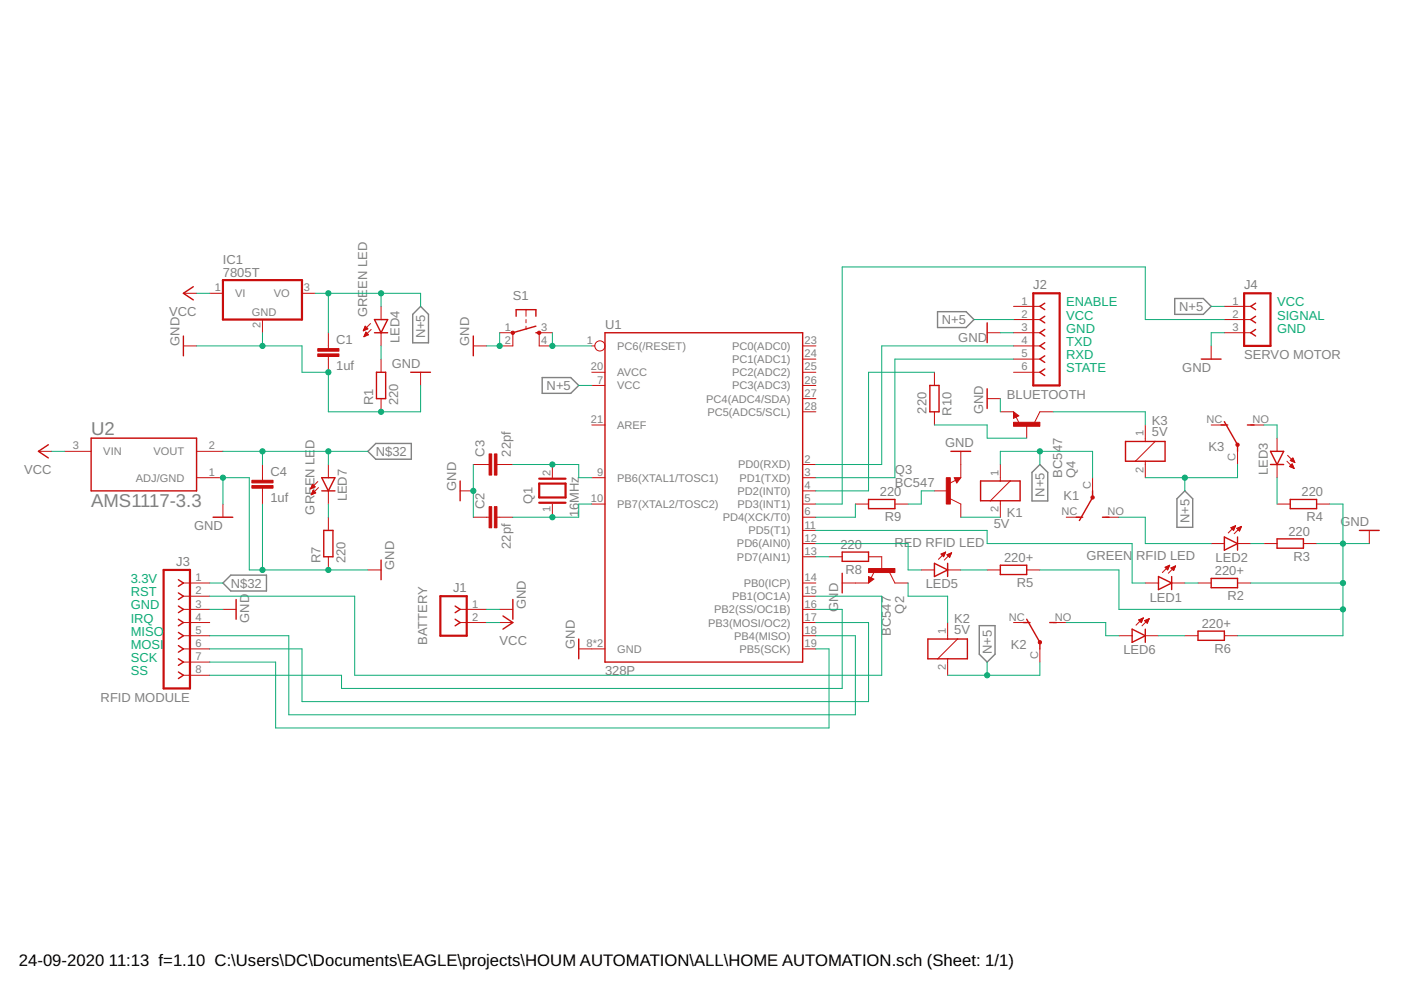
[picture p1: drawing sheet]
<svg xmlns="http://www.w3.org/2000/svg" width="297mm" height="210mm" viewBox="0 0 297 210" stroke-linecap="round" stroke-linejoin="round" font-family="sans-serif">
<path d="M89.2 65l1.6 1.7v6h-3.3v-6zM198.8 66.1h6l1.7 1.7-1.7 1.6h-6zM249.1 63.3h6l1.7 1.7-1.7 1.7h-6zM78 95.7l1.7-1.7h7.5v3.4h-7.5zM115 80.1h6l1.7 1.6-1.7 1.7h-6zM220.5 98.5l1.6 1.7v6h-3.3v-6zM249.5 105.7l1.7-1.6 1.7 1.6v6.1h-3.4zM47.3 123.6l1.6-1.7h7.6v3.4h-7.6zM207.6 132.7h3.4v6l-1.7 1.7-1.7-1.7z" fill="none" stroke="#808080" stroke-width=".3"/>
<g fill="none" stroke="#c90d0c" stroke-width=".3">
<path d="M38.9 71.2v4.2M41 60.8l-2.1 1.4 2.1 1.4M79.4 70.5h2.8M79.4 67.8h2.8l-1.4 2.7zM79.8 78.9h2v5.6h-2zM87.1 78.9h4.2M100.4 71.2v4.2M109.4 67.1v-1.4h4.2v1.4M113.6 70.5h.7M113.6 69.2l-4.9 1.3M128.3 70.5h41.9v69.9h-41.9zM209.3 68.5v4.1"/>
<path d="M221.5 64.3l-1 .7 1 .7M221.5 67.1l-1 .7 1 .7M221.5 69.8l-1 .7 1 .7M221.5 72.6l-1 .7 1 .7M221.5 75.4l-1 .7 1 .7M221.5 78.2l-1 .7 1 .7M254.7 76.1h4.2M266.2 64.3l-1 .7 1 .7M266.2 67.1l-1 .7 1 .7M266.2 69.8l-1 .7 1 .7M10.2 94.3l-2.1 1.4 2.1 1.4M19.3 92.9h22.4v11.2h-22.4z"/>
<path d="M197.1 81.7h2v5.6h-2zM201.6 95.7h4.2M209.3 82.4v4.2M215.4 88.2l-.2-.2v.4l.5-.2-.7-.6v.8M238.6 93.6h8.4v4.2h-8.4zM258.9 90.1h1.4M259.6 89.4l2.8 4.9v1.4M264.5 90.1h1.4M269.4 95.7h2.8l-1.4 2.8zM269.4 98.5h2.8M45.2 109.7h4.2M68.2 104.1h2.8"/>
<path d="M68.2 101.3h2.8l-1.4 2.8zM68.6 112.5h2v5.5h-2zM80.8 118.7v4.2M97.6 102v4.2M178.6 117.1h5.5v1.9h-5.5zM184.1 105.9h5.6v1.9h-5.6zM198.1 119.4l2.8 1.4-2.8 1.4zM200.9 119.4v2.8M202.6 101.4h.8l-.5 .7-.3-.5h.4l-.1 .2M207.9 102h8.4v4.2h-8.4zM212.1 119.8h5.6v2h-5.6zM228.2 109.7h1.4"/>
<path d="M231.6 104.1v1.4l-2.7 4.9M233.7 109.7h1.4M259.6 113.9l2.8 1.4-2.8 1.3zM262.4 113.9v2.7M270.8 114.3h5.6v1.9h-5.6zM273.6 105.9h5.5v1.9h-5.5zM288.2 112.5h4.2M37.8 122.9l1.1 .7-1.1 .7M37.8 125.7l1.1 .7-1.1 .7M37.8 128.5l1.1 .7-1.1 .7M37.8 131.3l1.1 .7-1.1 .7M37.8 134.1l1.1 .7-1.1 .7"/>
<path d="M37.8 136.9l1.1 .7-1.1 .7M37.8 139.7l1.1 .7-1.1 .7M50.1 127.1v4.2M96.5 128.5l1.1 .7-1.1 .7M96.5 131.3l1.1 .7-1.1 .7M106.6 130.6l2.1 1.4-2.1 1.4M108.7 127.1v4.2M122.7 135.5v4.2M178.6 121.5v4.2M184.3 122.5v.8l.7-.5-.6-.3v.4l.3-.1M196.7 135.5h8.4v4.2h-8.4zM217 132h1.4"/>
<path d="M217.7 131.3l2.8 4.9v1.4M222.6 132h1.4M240 133.4l2.8 1.4-2.8 1.4zM242.8 133.4v2.8M245.6 122.2l2.8 1.4-2.8 1.4zM248.4 122.2v2.8M254 133.8h5.6v2h-5.6zM256.8 122.6h5.6v2h-5.6zM37.8 142.5l1.1 .7-1.1 .7"/>
</g>
<g fill="none" stroke="#c90d0c" stroke-width=".21">
<path d="M38.9 73.3h2.8M38.9 62.2h2.8M44.5 62.2h2.8M55.6 67.8v2.7M64 62.2h2.8M69.6 70.5v3.4M69.6 75.6v3.3M77 70h.2M77.1 69.9h.4M77.2 69.8h.7M77.2 71.3h.2M77.2 69.6h.7"/>
<path d="M77.3 71.1h.5M77.3 69.5h.5M77.3 71h.8M77.3 69.4h.3M77.4 70.9h.6M77.4 69.2h.1M77.4 69.2l.6 .5-1 .4zM77.4 70.7h.5M77.5 70.6h.2M77.6 70.5h.1M77.6 70.4l-.4 1M77.6 70.4l.5 .6-.9 .4"/>
<path d="M78.5 68.6l-1.5 1.5M78.7 69.8l-1.5 1.6M80.8 65v2.8M80.8 70.5v2.8M80.8 76.1v2.8M89.2 78.9v2.8M100.4 73.3h2.7M105.9 70.5h2.8v2.8h-2.8M111.5 65.7v1.4M111.5 67.8v.7M111.5 69.2v.6M117.1 70.5h-2.8v2.8h2.8"/>
<path d="M125.5 78.9h2.8M125.5 73.3h.6M170.2 78.9h2.8M170.2 76.1h2.8M170.2 73.3h2.8M198.1 78.9v2.8M209.3 70.5h2.8M214.9 78.9h5.6M214.9 76.1h5.6M214.9 73.3h5.6M214.9 70.5h5.6M214.9 65h5.6"/>
<path d="M214.9 67.8h5.6M256.8 73.3v2.8M259.6 70.5h5.6M259.6 65h5.6M259.6 67.8h5.6M8.1 95.7h2.8M13.7 95.7h5.6M41.7 95.7h5.6M55.6 98.5v3.3M69.6 98.5v2.8M80.8 84.5v2.8M100.4 98.5h3.3"/>
<path d="M105.4 98.5h3.3M117.1 98.5v2.8M125.5 81.7h2.8M125.5 90.1h2.8M170.2 81.7h2.8M170.2 98.5h2.8M170.2 87.3h2.8M170.2 84.5h2.8M198.1 87.3v2.8M203.7 95.7v5.6M209.3 84.5h2.8M212.1 87.3h2.8"/>
<path d="M212.1 98.5v3.5M214.9 87.3l1.1 .9-1.1 .5zM215.4 88.4l.7 1.4M217.7 90.1v2.8M223.3 87.3h-2.8l-1.1 2.3M242.8 90.1v3.5M242.8 97.8v3.5M244.9 93.6l-4.2 4.2M256.8 90.1h2.8M262.4 95.7v2.8M265.2 90.1h2.8M270.8 92.9v2.8"/>
<path d="M270.8 98.5v2.8M272.9 97.8l1.5 1.5M273 96.5l1.5 1.6M273.5 98.8h.7M273.6 97.6l.5-.5 .4 1M273.6 97.6l.9 .5M273.6 97.6h.7M273.6 99h.6M273.6 98.7h.5M273.7 97.5h.6M273.7 98.6h.4M273.8 97.8h.6"/>
<path d="M273.9 97.3h.3M273.9 98.4h.1M273.9 99.1h.4M274 98.3l.4 1-1-.4zM274 97.2h.2M274.1 97.9h.3M274.2 99.3h.2M274.4 98h.1M41.7 101.3h5.6M47.3 106.9v2.8M55.6 103.5v3.4M65.9 103.6h.1"/>
<path d="M65.9 103.5h.4M66 103.3h.6M66 104.8h.2M66 103.2h.8M66.1 104.7h.4M66.1 103.1h.6M66.1 104.6h.7M66.1 102.9h.4M66.2 104.4h.7M66.2 102.8h.2M66.3 102.7l.5 .5-1 .5zM66.3 104.3h.5"/>
<path d="M66.3 104.1h.3M66.4 104h.1M66.4 103.9l.6 .6-1 .4zM67.4 102.1l-1.6 1.6M67.5 103.4l-1.5 1.5M69.6 104.1v2.8M69.6 109.7v2.8M69.6 118v2.8M97.6 104.1h2.8M100.4 109.7h3.3M105.4 109.7h3.3M117.1 106.9v2.8"/>
<path d="M125.5 106.9h2.8M125.5 101.3h2.8M170.2 106.9h2.8M170.2 101.3h2.8M170.2 118h2.8M170.2 115.3h2.8M170.2 112.5h2.8M170.2 109.7h2.8M170.2 104.1h2.8M175.8 118h2.8M181.4 106.9h2.7M184.1 118h2.8v2.8"/>
<path d="M189.7 106.9h2.8M198.1 104.1h2.8M199.5 117.5l1-.4-.4 .9zM199.6 117.5h.7M199.6 117.6h.7M199.8 117.7h.4M199.9 117.3h.5M199.9 117.9h.3M200 118h.1M200.2 117.2h.2M200.5 117.1l-1.5 1.5M200.8 117.6h.8"/>
<path d="M200.9 117.7h.6M201 117.9h.5M201.1 117.5h.5M201.2 118h.2M201.3 118.1h.1M201.5 117.3h.2M201.5 105.7l2.2 1.2v2.8M201.8 117.2l-1.6 1.5M201.8 117.2l-1 .4 .5 .6M201.8 117.2l-.5 1M202.3 101.3h1.4l-.8 1.1zM202.6 101.8l-1.3 .7"/>
<path d="M212.1 106.2v3.5M214.2 102l-4.2 4.2M226.1 109.7h2.8M231.6 101.3v2.8M234.4 109.7h2.8M247.9 119.9h.1M248 119.8l-1.6 1.6M249.2 120l-1.5 1.5M256.8 115.3h2.8M261 111.9h.8M261.1 112h.6M261.2 112.2h.5"/>
<path d="M261.3 111.8h.5M261.4 112.3h.2M261.5 112.4h.1M261.6 111.6h.3M261.9 111.5h.1M262 111.5l-1.6 1.5M262 111.5l-1 .4M262 111.5l-.5 1-.5-.6M262.3 112h.7M262.4 112.2h.6M262.4 115.3h2.8M262.5 112.3h.4"/>
<path d="M262.6 111.9h.5M262.6 112.4h.3M262.8 112.6h.1M262.9 111.8h.3M263.2 111.6l-1.5 1.6M263.2 111.6l-1 .4 .6 .6M263.2 111.6l-.4 1M263.2 111.6h.1M268 115.3h2.8M270.8 106.9h2.8M276.4 115.3h2.7M279.1 106.9h2.8"/>
<path d="M290.3 112.5v2.8M38.9 137.6h5.6M38.9 134.8h5.6M38.9 132h5.6M38.9 129.2h5.6M38.9 126.4h5.6M38.9 123.6h5.6M47.3 129.2h2.8M78 120.8h2.8M97.6 132h5.5M97.6 129.2h5.5M105.9 132h2.8"/>
<path d="M105.9 129.2h2.8M122.7 137.6h5.6M170.2 137.6h2.8M170.2 134.8h2.8M170.2 132h2.8M170.2 129.2h2.8M170.2 126.4h2.8M170.2 123.6h2.8M178.6 123.6h5.5M184.1 122.2l1.2 .6-1.2 .8zM185.4 121.2l-.7 1.3M188.6 121.4l1.1 2.2h2.8"/>
<path d="M195.3 120.8h2.8M200.9 132v3.5M200.9 139.7v3.5M200.9 120.8h2.8M203 135.5l-4.2 4.2M209.3 120.8h2.8M214.9 132h2.8M217.7 120.8h2.8M220.5 137.6v2.8M223.3 132h2.8M237.2 134.8h2.8M241.4 131.4l.6 .6"/>
<path d="M241.4 131.4h.8M241.6 131.6h.6M241.7 131.7h.4M241.7 131.3h.6M241.8 131.8h.2M242 131.2h.3M242.4 131h.1M242.4 131l-1.5 1.6M242.4 131l-1 .4M242.4 131l-.4 1M242.7 131.6h.8M242.7 131.6l.5 .5"/>
<path d="M242.8 134.8h2.8M242.8 123.6h2.8M242.8 131.7h.6M243 131.8h.4M243 131.4h.5M243.1 132h.2M243.2 132.1h.1M243.3 131.3h.3M243.6 131.2h.1M243.6 131.2l-1.5 1.5M243.6 131.2l-.9 .4M243.6 131.2l-.4 .9"/>
<path d="M247 120.3l1-.5-.4 1zM247.1 120.3h.7M247.2 120.4h.5M247.2 120.2h.6M247.3 120.6h.4M247.5 120.7h.1M247.6 120h.3M248.3 120.4l.9-.4-.4 1zM248.3 120.4h.7M248.4 123.6h2.8M248.4 120.6h.6M248.5 120.3h.6"/>
<path d="M248.6 120.7h.3M248.7 120.9h.2M248.8 120.2h.4M249.1 120h.1M251.2 134.8h2.8M254 123.6h2.8M259.6 134.8h2.8M262.4 123.6h2.8M38.9 140.4h5.6M38.9 143.2h5.6"/>
<circle cx="127.2" cy="73.3" r="1.08"/>
</g>
<path d="M47.3 59.4h16.7v8.4h-16.7zM219.1 62.2h5.6v19.5h-5.6zM263.8 62.2h5.6v11.1h-5.6zM114.3 102.5h5.6v3h-5.6zM114.3 101.5h5.6M114.3 106.6h5.6M34.7 120.8h5.6v25.2h-5.6zM93.4 126.4h5.6v8.4h-5.6z" fill="none" stroke="#c90d0c" stroke-width=".47"/>
<g fill="#c90d0c" stroke="#c90d0c" stroke-width=".21">
<path d="M67.4 75h4.5v.6h-4.5z"/>
<path d="M67.4 73.9h4.5v.6h-4.5z"/>
<path d="M104.8 107.4h.6v4.5h-.6z"/>
<path d="M103.7 107.4h.5v4.5h-.5z"/>
<path d="M104.8 96.2h.6v4.5h-.6z"/>
<path d="M103.7 96.2h.5v4.5h-.5z"/>
<path d="M53.4 103h4.5v.5h-4.5z"/>
<path d="M53.4 101.8h4.5v.6h-4.5z"/>
<path d="M184.1 120.5h5.6v.9h-5.6z"/>
<path d="M200.6 101.3h.9v5.6h-.9z"/>
<path d="M214.9 89.5h5.6v.9h-5.6z"/>
</g>
<g fill="#c90d0c" stroke="#c90d0c" stroke-width=".21">
<circle cx="108.7" cy="70.6" r=".36"/>
<circle cx="114.3" cy="70.6" r=".36"/>
<circle cx="231.6" cy="105.5" r=".36"/>
<circle cx="220.5" cy="136.2" r=".37"/>
<circle cx="262.4" cy="94.3" r=".36"/>
</g>
<g fill="none" stroke="#0dab76" stroke-width=".21">
<path d="M41.7 73.3h22.3v5.6h5.6v8.4h19.6v-5.6M41.7 62.2h2.8M55.6 70.5v2.8M66.8 62.2h22.4v2.8M69.6 62.2v8.3M80.8 62.2v2.8M80.8 73.3v2.8M105.9 70.5v2.8h-2.8M117.1 70.5v2.8h8.4M198.1 78.9h-14v25.2h-11.1M206.5 67.8h8.4M212.1 70.5h2.8"/>
<path d="M214.9 73.3h-28v25.2h-13.9M214.9 76.1h-25.2v25.2h-16.7M256.8 65h2.8M259.6 67.8h-16.8v-11.2h-64.2v50.3h-5.6M259.6 70.5h-2.8v2.8M10.9 95.7h2.8M47.3 95.7h30.7M55.6 95.7v2.8M69.6 95.7v2.8M100.4 98.5v11.2M108.7 98.5h14v2.8h2.8M122.7 81.7h2.8"/>
<path d="M198.1 90.1h11.2v2.8h8.4M212.1 84.5v2.8M212.1 98.5v-2.8h19.5v5.6M220.5 95.7v2.8M223.3 87.3h19.5v2.8M262.4 98.5v2.8h-19.6M268 90.1h2.8v2.8M47.3 106.9v-5.6h5.6v19.5h25.1M55.6 106.9v13.9M69.6 106.9v2.8M125.5 106.9h-2.8v2.8h-14M173 112.5h36.3v2.8h30.7v8.3h2.8"/>
<path d="M173 115.3h19.5v5.5h2.8M173 118h2.8M181.4 106.9v2.8h-8.4M198.1 104.1h-2.8v2.8h-2.8M203.7 109.7h8.4M237.2 109.7h5.6v5.6h14M251.2 101.3v2.8M265.2 115.3h2.8M270.8 101.3v5.6M279.1 115.3h11.2M281.9 106.9h2.8v27.9h-22.3M44.5 129.2h2.8"/>
<path d="M44.5 123.6h2.8M44.5 134.8h16.7v16.8h120.2v-16.8h-8.4M44.5 126.4h30.7v16.8h111.7v-16.8h-13.9M103.1 129.2h2.8M103.1 132h2.8M173 129.2h5.6v16.8h-106.2v-2.8h-27.9M173 132h11.1v16.8h-120.1v-11.2h-19.5M173 137.6h2.8v16.7h-117.4v-13.9h-13.9M192.5 123.6v2.8h8.4v5.6M203.7 120.8h5.6M220.5 120.8h16.7v8.4h47.5M226.1 132h8.3v2.8h2.8"/>
<path d="M245.6 134.8h5.6M251.2 123.6h2.8M265.2 123.6h19.5M209.3 140.4v2.8M220.5 140.4v2.8h-19.6"/>
</g>
<g fill="#0dab76" stroke="#0dab76" stroke-width=".21">
<circle cx="105.9" cy="73.3" r=".55"/>
<circle cx="100.4" cy="104.1" r=".55"/>
<circle cx="55.6" cy="73.3" r=".55"/>
<circle cx="69.6" cy="78.9" r=".55"/>
<circle cx="80.8" cy="87.3" r=".55"/>
<circle cx="284.7" cy="115.3" r=".55"/>
<circle cx="284.7" cy="123.6" r=".55"/>
<circle cx="284.7" cy="129.2" r=".55"/>
<circle cx="69.6" cy="120.8" r=".55"/>
<circle cx="55.6" cy="120.8" r=".55"/>
<circle cx="47.3" cy="101.3" r=".55"/>
<circle cx="69.6" cy="62.2" r=".55"/>
<circle cx="80.8" cy="62.2" r=".55"/>
<circle cx="117.1" cy="73.3" r=".55"/>
<circle cx="117.1" cy="98.5" r=".55"/>
<circle cx="117.1" cy="109.7" r=".55"/>
<circle cx="220.5" cy="95.7" r=".55"/>
<circle cx="251.2" cy="101.3" r=".55"/>
<circle cx="209.3" cy="143.2" r=".55"/>
<circle cx="55.6" cy="95.7" r=".55"/>
<circle cx="69.6" cy="95.7" r=".55"/>
</g>
<g font-size="3.9" fill="#808080">
<text x="19.3" y="92.3">U2</text>
<text x="19.3" y="107.4">AMS1117-3.3</text>
</g>
<g font-size="3.5">
<text x="4" y="204.9">24-09-2020</text>
<text x="23.1" y="204.9">11:13 f=1.10 C:\Users\DC\Documents\EAGLE\projects\HOUM AUTOMATION\ALL\HOME AUTOMATION.sch (Sheet: 1/1)</text>
</g>
<g font-size="2.8" fill="#808080">
<text x="47.3" y="58.7">7805T</text>
<text x="47.3" y="55.9">IC1</text>
<text x="108.7" y="63.6">S1</text>
<text x="219.1" y="61.3">J2</text>
<text x="250" y="65.9">N+5</text>
<text x="263.8" y="61.3">J4</text>
<text x="35.9" y="66.9">VCC</text>
<text x="77.8" y="67.2" transform="rotate(-90 77.8 67.2)">GREEN LED</text>
<text x="90.1" y="71.8" transform="rotate(-90 90.1 71.8)">N+5</text>
<text x="128.3" y="69.7">U1</text>
<text x="199.7" y="68.7">N+5</text>
<text x="38" y="73.3" transform="rotate(-90 38 73.3)">GND</text>
<text x="71.3" y="72.9">C1</text>
<text x="84.7" y="72.8" transform="rotate(-90 84.7 72.8)">LED4</text>
<text x="99.5" y="73.3" transform="rotate(-90 99.5 73.3)">GND</text>
<text x="203.2" y="72.5">GND</text>
<text x="263.8" y="76.1">SERVO MOTOR</text>
<text x="71.3" y="78.5">1uf</text>
<text x="83.1" y="78.1">GND</text>
<text x="115.9" y="82.7">N+5</text>
<text x="250.7" y="78.9">GND</text>
<text x="79.1" y="85.9" transform="rotate(-90 79.1 85.9)">R1</text>
<text x="84.4" y="85.9" transform="rotate(-90 84.4 85.9)">220</text>
<text x="196.4" y="87.7" transform="rotate(-90 196.4 87.7)">220</text>
<text x="201.7" y="88.2" transform="rotate(-90 201.7 88.2)">R10</text>
<text x="208.5" y="87.8" transform="rotate(-90 208.5 87.8)">GND</text>
<text x="213.5" y="84.5">BLUETOOTH</text>
<text x="66.7" y="95.2" transform="rotate(-90 66.7 95.2)">D</text>
<text x="200.4" y="94.8">GND</text>
<text x="244.2" y="92.5">5V</text>
<text x="244.2" y="90.1">K3</text>
<text x="256.2" y="95.7">K3</text>
<text x="5.1" y="100.4">VCC</text>
<text x="57.3" y="100.9">C4</text>
<text x="79.7" y="96.7">N$32</text>
<text x="102.7" y="96.8" transform="rotate(-90 102.7 96.8)">C3</text>
<text x="108.3" y="96.8" transform="rotate(-90 108.3 96.8)">22pf</text>
<text x="189.7" y="100.4">Q3</text>
<text x="225.2" y="101.3" transform="rotate(-90 225.2 101.3)">BC547</text>
<text x="228" y="101.3" transform="rotate(-90 228 101.3)">Q4</text>
<text x="268.8" y="100.7" transform="rotate(-90 268.8 100.7)">LED3</text>
<text x="57.3" y="106.4">1uf</text>
<text x="73.5" y="106.3" transform="rotate(-90 73.5 106.3)">LED7</text>
<text x="96.7" y="104.1" transform="rotate(-90 96.7 104.1)">GND</text>
<text x="102.7" y="108" transform="rotate(-90 102.7 108)">C2</text>
<text x="112.9" y="106.9" transform="rotate(-90 112.9 106.9)">Q1</text>
<text x="186.6" y="105.2">220</text>
<text x="189.7" y="103.2">BC547</text>
<text x="221.4" y="105.3" transform="rotate(-90 221.4 105.3)">N+5</text>
<text x="225.5" y="106">K1</text>
<text x="276" y="105.2">220</text>
<text x="41.1" y="112.5">GND</text>
<text x="66.7" y="109.1" transform="rotate(-90 66.7 109.1)">GREEN LE</text>
<text x="122.7" y="109.7" transform="rotate(-90 122.7 109.7)">16MHz</text>
<text x="187.6" y="110.5">R9</text>
<text x="210.7" y="112">5V</text>
<text x="213.5" y="109.7">K1</text>
<text x="252.2" y="110.9" transform="rotate(-90 252.2 110.9)">N+5</text>
<text x="273.2" y="113.6">220</text>
<text x="277" y="110.5">R4</text>
<text x="284.2" y="111.6">GND</text>
<text x="37.4" y="120">J3</text>
<text x="68" y="119.4" transform="rotate(-90 68 119.4)">R7</text>
<text x="73.2" y="119.4" transform="rotate(-90 73.2 119.4)">220</text>
<text x="108.3" y="116.4" transform="rotate(-90 108.3 116.4)">22pf</text>
<text x="178.2" y="116.4">220</text>
<text x="189.6" y="115.9">RED RFID LED</text>
<text x="212.9" y="119.1">220+</text>
<text x="230.3" y="118.7">GREEN</text>
<text x="240.9" y="118.7">RFID LED</text>
<text x="257.7" y="119.2">LED2</text>
<text x="274.2" y="118.8">R3</text>
<text x="48.9" y="124.6">N$32</text>
<text x="83.6" y="120.8" transform="rotate(-90 83.6 120.8)">GND</text>
<text x="96" y="125.6">J1</text>
<text x="177.7" y="125.6" transform="rotate(-90 177.7 125.6)">D</text>
<text x="179.2" y="121.6">R8</text>
<text x="196.3" y="124.7">LED5</text>
<text x="215.6" y="124.4">R5</text>
<text x="257.6" y="121.9">220+</text>
<text x="111.5" y="129.2" transform="rotate(-90 111.5 129.2)">GND</text>
<text x="177.7" y="129.7" transform="rotate(-90 177.7 129.7)">GN</text>
<text x="191.7" y="130.1" transform="rotate(-90 191.7 130.1)">Q2</text>
<text x="243.8" y="127.5">LED1</text>
<text x="260.3" y="127.2">R2</text>
<text x="52.9" y="132" transform="rotate(-90 52.9 132)">GND</text>
<text x="90.6" y="136.8" transform="rotate(-90 90.6 136.8)">BATTERY</text>
<text x="105.9" y="136.7">VCC</text>
<text x="121.8" y="137.6" transform="rotate(-90 121.8 137.6)">GND</text>
<text x="188.9" y="134.8" transform="rotate(-90 188.9 134.8)">BC547</text>
<text x="202.3" y="134.4">5V</text>
<text x="202.3" y="132">K2</text>
<text x="214.3" y="137.6">K2</text>
<text x="254.8" y="133.1">220+</text>
<text x="128.3" y="143.2">328P</text>
<text x="210.3" y="138.7" transform="rotate(-90 210.3 138.7)">N+5</text>
<text x="238.2" y="138.7">LED6</text>
<text x="257.5" y="138.4">R6</text>
<text x="21.3" y="148.8">RFID MODULE</text>
</g>
<g font-size="2.8" fill="#0dab76">
<text x="226.1" y="65">ENABLE</text>
<text x="270.8" y="65">VCC</text>
<text x="226.1" y="67.8">VCC</text>
<text x="226.1" y="70.6">GND</text>
<text x="270.8" y="67.8">SIGNAL</text>
<text x="270.8" y="70.6">GND</text>
<text x="226.1" y="73.3">TXD</text>
<text x="226.1" y="76.1">RXD</text>
<text x="226.1" y="78.9">STATE</text>
<text x="27.7" y="123.6">3.3V</text>
<text x="27.7" y="126.4">RST</text>
<text x="27.7" y="129.2">GND</text>
<text x="27.7" y="134.8">MISO</text>
<text x="27.7" y="137.6">MOSI</text>
<text x="27.7" y="132">IRQ</text>
<text x="27.7" y="140.4">SCK</text>
<text x="27.7" y="143.2">SS</text>
</g>
<g font-size="2.3" fill="#808080">
<text x="45.6" y="61.8">1</text>
<text x="49.8" y="63">VI</text>
<text x="58.1" y="63">VO</text>
<text x="64.4" y="61.8">3</text>
<text x="216.6" y="64.6">1</text>
<text x="261.3" y="64.6">1</text>
<text x="53.4" y="66.9">GND</text>
<text x="55.3" y="69.5" transform="rotate(-90 55.3 69.5)">2</text>
<text x="107" y="70.2">1</text>
<text x="114.7" y="70.2">3</text>
<text x="216.6" y="67.4">2</text>
<text x="216.6" y="70.2">3</text>
<text x="261.3" y="67.4">2</text>
<text x="261.3" y="70.2">3</text>
<text x="107" y="73">2</text>
<text x="114.7" y="73">4</text>
<text x="124.4" y="73">1</text>
<text x="130.9" y="74.2">PC6(/RESET)</text>
<text x="155.2" y="77">PC1(ADC1)</text>
<text x="155.2" y="74.2">PC0(ADC0)</text>
<text x="170.6" y="75.8">24</text>
<text x="170.6" y="73">23</text>
<text x="216.6" y="73">4</text>
<text x="216.6" y="75.8">5</text>
<text x="125.3" y="78.5">20</text>
<text x="126.6" y="81.3">7</text>
<text x="130.9" y="82.6">VCC</text>
<text x="130.9" y="79.8">AVCC</text>
<text x="155.2" y="82.6">PC3(ADC3)</text>
<text x="155.2" y="79.8">PC2(ADC2)</text>
<text x="170.6" y="81.3">26</text>
<text x="170.6" y="78.5">25</text>
<text x="216.6" y="78.5">6</text>
<text x="125.3" y="89.7">21</text>
<text x="149.7" y="85.4">PC4(ADC4/SDA)</text>
<text x="150" y="88.1">PC5(ADC5/SCL)</text>
<text x="170.6" y="86.9">28</text>
<text x="170.6" y="84.1">27</text>
<text x="255.8" y="89.7">NC</text>
<text x="265.6" y="89.7">NO</text>
<text x="15.4" y="95.3">3</text>
<text x="44.2" y="95.3">2</text>
<text x="130.9" y="90.9">AREF</text>
<text x="242.4" y="92.5" transform="rotate(-90 242.4 92.5)">1</text>
<text x="21.9" y="96.5">VIN</text>
<text x="32.6" y="96.5">VOUT</text>
<text x="44.2" y="100.9">1</text>
<text x="116.7" y="100.9" transform="rotate(-90 116.7 100.9)">2</text>
<text x="126.6" y="100.9">9</text>
<text x="156.5" y="99.3">PD0(RXD)</text>
<text x="170.6" y="100.9">3</text>
<text x="170.6" y="98.1">2</text>
<text x="211.7" y="100.9" transform="rotate(-90 211.7 100.9)">1</text>
<text x="242.4" y="100.2" transform="rotate(-90 242.4 100.2)">2</text>
<text x="262" y="97.8" transform="rotate(-90 262 97.8)">C</text>
<text x="28.8" y="102.1">ADJ/GND</text>
<text x="125.3" y="106.5">10</text>
<text x="130.9" y="107.7">PB7(XTAL2/TOSC2)</text>
<text x="130.9" y="102.1">PB6(XTAL1/TOSC1)</text>
<text x="156.4" y="107.7">PD3(INT1)</text>
<text x="156.4" y="104.9">PD2(INT0)</text>
<text x="156.8" y="102.1">PD1(TXD)</text>
<text x="170.6" y="106.5">5</text>
<text x="170.6" y="103.7">4</text>
<text x="231.3" y="103.7" transform="rotate(-90 231.3 103.7)">C</text>
<text x="116.7" y="108.6" transform="rotate(-90 116.7 108.6)">1</text>
<text x="153.2" y="110.5">PD4(XCK/T0)</text>
<text x="158.7" y="113.3">PD5(T1)</text>
<text x="170.6" y="112.1">11</text>
<text x="170.6" y="109.3">6</text>
<text x="211.7" y="108.6" transform="rotate(-90 211.7 108.6)">2</text>
<text x="225.1" y="109.3">NC</text>
<text x="234.8" y="109.3">NO</text>
<text x="156.2" y="118.9">PD7(AIN1)</text>
<text x="156.2" y="116.1">PD6(AIN0)</text>
<text x="170.6" y="117.6">13</text>
<text x="170.6" y="114.9">12</text>
<text x="41.5" y="123.2">1</text>
<text x="157.7" y="124.5">PB0(ICP)</text>
<text x="170.6" y="123.2">14</text>
<text x="41.5" y="126">2</text>
<text x="41.5" y="128.8">3</text>
<text x="41.5" y="131.6">4</text>
<text x="100.1" y="128.8">1</text>
<text x="100.1" y="131.6">2</text>
<text x="151.4" y="130">PB2(SS/OC1B)</text>
<text x="155.2" y="127.3">PB1(OC1A)</text>
<text x="170.6" y="131.6">17</text>
<text x="170.6" y="128.8">16</text>
<text x="170.6" y="126">15</text>
<text x="213.9" y="131.6">NC</text>
<text x="223.7" y="131.6">NO</text>
<text x="41.5" y="134.4">5</text>
<text x="41.5" y="137.2">6</text>
<text x="124.4" y="137.2">8*2</text>
<text x="150.2" y="132.8">PB3(MOSI/OC2)</text>
<text x="155.6" y="135.6">PB4(MISO)</text>
<text x="170.6" y="137.2">19</text>
<text x="170.6" y="134.4">18</text>
<text x="200.5" y="134.4" transform="rotate(-90 200.5 134.4)">1</text>
<text x="41.5" y="140">7</text>
<text x="41.5" y="142.8">8</text>
<text x="130.9" y="138.4">GND</text>
<text x="156.8" y="138.4">PB5(SCK)</text>
<text x="200.5" y="142.1" transform="rotate(-90 200.5 142.1)">2</text>
<text x="220.1" y="139.7" transform="rotate(-90 220.1 139.7)">C</text>
</g>
</svg>
